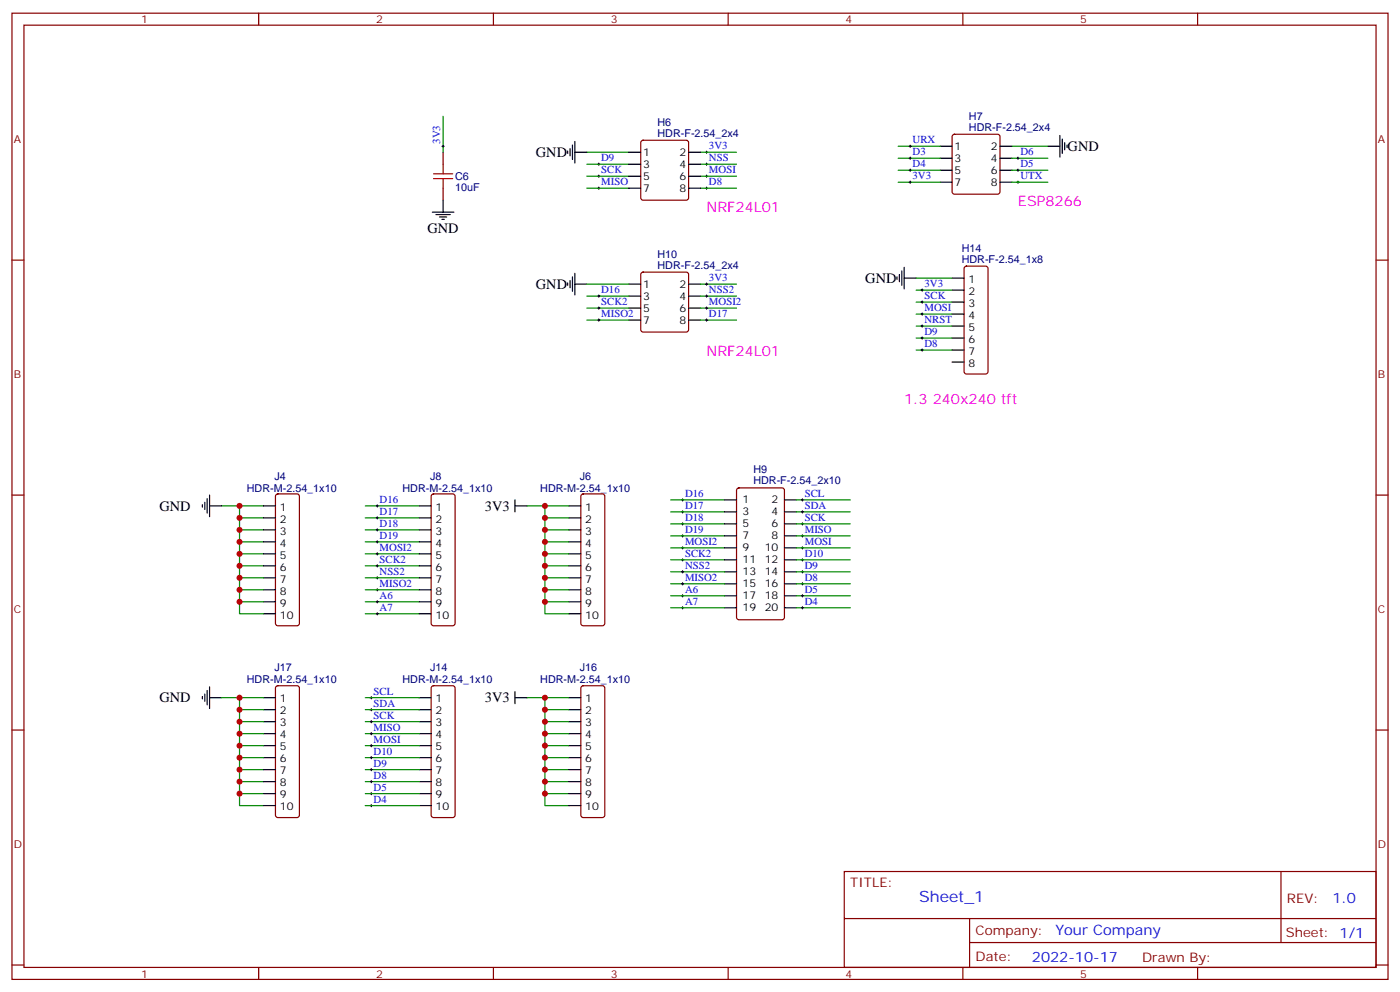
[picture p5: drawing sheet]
<svg xmlns="http://www.w3.org/2000/svg" width="412mm" height="292mm" viewBox="0 0 412 292" stroke-linecap="round" stroke-linejoin="round" font-family="sans-serif">
<g fill="none" stroke="#870000" stroke-width=".35">
<path d="M3.5 3.9h405.4v284.3h-405.4zM7.1 7.4h398.2v277.3h-398.2zM76.2 3.9v3.5M145.3 3.9v3.5M214.5 3.9v3.5M283.6 3.9v3.5M352.8 3.9v3.5M280.7 39.7l.5-.2h12.7l.5 .2 .2 .5v16.2l-.3 .5-.4 .3h-12.7l-.5-.3-.2-.5v-16.2zM130.5 44.8v3.5M130.5 55.4v3.5M189 41.5l.4-.2h12.7l.5 .2 .2 .5v16.2l-.2 .5-.5 .2h-12.7l-.5-.2-.2-.5v-16.2zM3.5 76.6h3.6"/>
<path d="M284.2 78.5l.5-.2h5.6l.5 .2 .2 .5v30.4l-.2 .5-.5 .2h-5.6l-.5-.3-.2-.4v-30.4zM405.3 76.6h3.6M189 80.3l.4-.2h12.7l.5 .2 .2 .5v16.2l-.2 .5-.5 .2h-12.7l-.5-.2-.2-.5v-16.2zM3.5 145.7h3.6M81.4 145.6l.4-.3h5.7l.5 .3 .2 .4v37.4l-.2 .5-.5 .2h-5.7l-.5-.2-.2-.5v-37.4zM127.2 145.6l.5-.3h5.6l.5 .3 .3 .4v37.4l-.3 .5-.5 .2h-5.6l-.5-.2-.2-.5v-37.4zM171.3 145.6l.5-.3h5.6l.5 .3 .3 .4v37.4l-.3 .5-.5 .2h-5.6l-.5-.2-.2-.5v-37.4zM217.2 143.8l.5-.2h12.7l.6 .4 .1 37.7-.5 .6-12.9 .1-.7-.5v-37.6zM405.3 145.7h3.6M3.5 214.8h3.6M81.4 202l.4-.2h5.7l.5 .2 .2 .5v37.4l-.2 .5-.5 .2h-5.7l-.5-.2-.2-.5v-37.4zM127.2 202l.5-.2h5.6l.5 .2 .3 .5v37.4l-.3 .5-.5 .2h-5.6l-.5-.2-.2-.5v-37.4z"/>
<path d="M171.3 202l.5-.2h5.6l.5 .2 .3 .5v37.4l-.3 .5-.5 .2h-5.6l-.5-.2-.2-.5v-37.4zM405.3 214.8h3.6M248.7 256.5h156.6v28.2h-156.6zM377.3 256.5v20.9M248.7 270.3h156.5M285.6 277.4h119.6M285.6 270.3v14.1M3.5 284h3.6M76.2 284.7v3.5M145.3 284.7v3.5M214.5 284.7v3.5M283.6 284.7v3.5"/>
<path d="M352.8 284.7v3.5M405.3 284h3.6"/>
</g>
<path d="M127.7 52.6h5.6M127.7 51.2h5.6M130.5 48.3v2.9M130.5 52.6v2.8" fill="none" stroke="#a10000" stroke-width=".35"/>
<g fill="none" stroke="#000" stroke-width=".35">
<path d="M312.2 39.9v6.3M130.5 58.9v3.5M167.2 44.4v.8M167.9 43.7v2.2M168.6 42.7v4.2M169.3 41.6v6.4M169.3 44.8h3.6M185.2 44.8h3.5M185.2 48.3h3.5M185.2 51.9h3.5M185.2 55.4h3.5M202.8 44.8h3.6"/>
<path d="M202.8 48.3h3.6M202.8 51.9h3.6M202.8 55.4h3.6M276.9 43h3.6M276.9 46.6h3.6M276.9 50.1h3.6M276.9 53.6h3.6M294.6 43h3.5M294.6 46.6h3.5M294.6 50.1h3.5M294.6 53.6h3.5M308.7 43h3.5"/>
<path d="M312.9 40.9v4.3M313.6 42v2.1M314.3 42.7v.7M127.4 62.4h6.3M128.4 63.1h4.2M129.5 63.9h2.1M130.2 64.6h.7M265.6 79.7v4.3M266.3 78.7v6.3M167.2 83.3v.7M167.9 82.5v2.2M168.6 81.5v4.2"/>
<path d="M169.3 83.6h3.6M169.3 80.4v6.4M185.2 83.6h3.5M185.2 87.1h3.5M185.2 90.7h3.5M185.2 94.2h3.5M202.8 83.6h3.6M202.8 87.1h3.6M202.8 90.7h3.6M202.8 94.2h3.6M264.2 81.5v.7M264.9 80.8v2.1"/>
<path d="M266.3 81.8h3.6M280.5 81.8h3.5M280.5 85.4h3.5M280.5 88.9h3.5M280.5 92.4h3.5M280.5 96h3.5M280.5 99.5h3.5M280.5 103h3.5M280.5 106.5h3.5M59.6 148.5v.7M60.3 147.8v2.1M61 146.8v4.2"/>
<path d="M61.7 148.9h3.6M61.7 145.7v6.3M77.6 148.9h3.5M77.6 152.4h3.5M77.6 155.9h3.5M77.6 159.5h3.5M123.5 148.9h3.5M123.5 152.4h3.5M123.5 155.9h3.5M123.5 159.5h3.5M151.7 148.9h3.5M151.7 147.1v3.5"/>
<path d="M167.6 148.9h3.5M167.6 152.4h3.5M167.6 155.9h3.5M167.6 159.5h3.5M213.4 147.1h3.6M213.4 150.6h3.6M213.4 154.2h3.6M213.4 157.7h3.6M231.1 147.1h3.5M231.1 150.6h3.5M231.1 154.2h3.5M231.1 157.7h3.5"/>
<path d="M77.6 163h3.5M77.6 166.5h3.5M77.6 170h3.5M77.6 173.6h3.5M77.6 177.1h3.5M123.5 163h3.5M123.5 166.5h3.5M123.5 170h3.5M123.5 173.6h3.5M123.5 177.1h3.5M167.6 163h3.5M167.6 166.5h3.5"/>
<path d="M167.6 170h3.5M167.6 173.6h3.5M167.6 177.1h3.5M213.4 161.2h3.6M213.4 164.7h3.6M213.4 168.3h3.6M213.4 171.8h3.6M213.4 175.3h3.6M213.4 178.9h3.6M231.1 161.2h3.5M231.1 164.7h3.5M231.1 168.3h3.5"/>
<path d="M231.1 171.8h3.5M231.1 175.3h3.5M231.1 178.9h3.5M77.6 180.6h3.5M123.5 180.6h3.5M167.6 180.6h3.5M59.6 205v.7M60.3 204.3v2.1M61 203.2v4.2M61.7 202.1v6.4M61.7 205.3h3.6M77.6 205.3h3.5"/>
<path d="M77.6 208.8h3.5M77.6 212.4h3.5M77.6 215.9h3.5M77.6 219.4h3.5M123.5 205.3h3.5M123.5 208.8h3.5M123.5 212.4h3.5M123.5 215.9h3.5M123.5 219.4h3.5M151.7 203.6v3.5M151.7 205.3h3.5M167.6 205.3h3.5"/>
<path d="M167.6 208.8h3.5M167.6 212.4h3.5M167.6 215.9h3.5M167.6 219.4h3.5M77.6 223h3.5M77.6 226.5h3.5M77.6 230h3.5M77.6 233.5h3.5M77.6 237.1h3.5M123.5 223h3.5M123.5 226.5h3.5M123.5 230h3.5"/>
<path d="M123.5 233.5h3.5M123.5 237.1h3.5M167.6 223h3.5M167.6 226.5h3.5M167.6 230h3.5M167.6 233.5h3.5M167.6 237.1h3.5"/>
</g>
<g fill="none" stroke="#008700" stroke-width=".35">
<path d="M130.5 34.2v10.6M172.9 55.4h12.3M172.9 51.9h12.3M172.9 48.3h12.3M172.9 44.8h12.3M206.4 55.4h10.6M206.4 51.9h10.6M206.4 48.3h10.6M206.4 44.8h10.6M264.6 43h12.3M264.6 46.6h12.3M264.6 50.1h12.3"/>
<path d="M264.6 53.6h12.3M298.1 43h10.6M298.1 46.6h10.6M298.1 50.1h10.6M298.1 53.6h10.6M172.9 83.6h12.3M172.9 87.1h12.3M172.9 90.7h12.3M172.9 94.2h12.3M206.4 83.6h10.6M206.4 87.1h10.6M206.4 90.7h10.6"/>
<path d="M206.4 94.2h10.6M269.9 81.8h10.6M269.9 85.4h10.6M269.9 88.9h10.6M269.9 92.4h10.6M269.9 96h10.6M269.9 99.5h10.6M269.9 103h10.6M65.3 148.9h12.3M70.6 148.9v17.6h7M70.6 152.4h7M70.6 155.9h7"/>
<path d="M70.6 159.5h7M107.6 148.9h15.9M107.6 152.4h15.9M107.6 155.9h15.9M107.6 159.5h15.9M155.2 148.9h12.4M160.5 148.9v17.6h7.1M160.5 152.4h7.1M160.5 155.9h7.1M160.5 159.5h7.1M197.6 147.1h15.8M197.6 150.6h15.8"/>
<path d="M197.6 154.2h15.8M197.6 157.7h15.8M234.6 147.1h15.9M234.6 150.6h15.9M234.6 154.2h15.9M234.6 157.7h15.9M70.6 166.5v14.1h7M70.6 163h7M70.6 177.1h7M70.6 170h7M70.6 173.6h7M107.6 163h15.9"/>
<path d="M107.6 177.1h15.9M107.6 170h15.9M107.6 173.6h15.9M107.6 166.5h15.9M160.5 166.5v14.1h7.1M160.5 163h7.1M160.5 177.1h7.1M160.5 170h7.1M160.5 173.6h7.1M197.6 161.2h15.8M197.6 164.7h15.8M197.6 171.8h15.8"/>
<path d="M197.6 168.3h15.8M197.6 178.9h15.8M197.6 175.3h15.8M234.6 161.2h15.9M234.6 164.7h15.9M234.6 171.8h15.9M234.6 168.3h15.9M234.6 178.9h15.9M234.6 175.3h15.9M107.6 180.6h15.9M65.3 205.3h12.3M70.6 205.3v17.7h7"/>
<path d="M70.6 208.8h7M70.6 212.4h7M70.6 215.9h7M70.6 219.4h7M107.6 205.3h15.9M107.6 208.8h15.9M107.6 212.4h15.9M107.6 215.9h15.9M107.6 219.4h15.9M155.2 205.3h12.4M160.5 205.3v17.7h7.1M160.5 208.8h7.1"/>
<path d="M160.5 212.4h7.1M160.5 215.9h7.1M160.5 219.4h7.1M70.6 223v14.1h7M70.6 226.5h7M70.6 230h7M70.6 233.5h7M107.6 226.5h15.9M107.6 230h15.9M107.6 233.5h15.9M107.6 237.1h15.9M107.6 223h15.9"/>
<path d="M160.5 223v14.1h7.1M160.5 226.5h7.1M160.5 230h7.1M160.5 233.5h7.1"/>
</g>
<g fill="none" stroke="#000" stroke-width=".29">
<path d="M130.2 43h.7M130.5 42.7v.7M176 55.4h.7M176 51.9h.7M176 48.3h.7M176.4 48v.7M176.4 51.5v.7M176.4 55v.7M207.8 55.4h.7M207.8 51.9h.7M207.8 48.3h.7M207.8 44.8h.7"/>
<path d="M208.1 44.4v.8M208.1 48v.7M208.1 51.5v.7M208.1 55v.7M267.8 43h.7M267.8 53.6h.7M267.8 46.6h.7M267.8 50.1h.7M268.1 42.7v.7M268.1 46.2v.7M268.1 49.7v.7M268.1 53.3v.7"/>
<path d="M299.5 53.6h.7M299.5 46.6h.7M299.5 50.1h.7M299.9 46.2v.7M299.9 49.7v.7M299.9 53.3v.7M176 87.1h.7M176 90.7h.7M176 94.2h.7M176.4 86.8v.7M176.4 90.3v.7M176.4 93.8v.7"/>
<path d="M207.8 83.6h.7M207.8 87.1h.7M207.8 90.7h.7M207.8 94.2h.7M208.1 83.3v.7M208.1 86.8v.7M208.1 90.3v.7M208.1 93.8v.7M271.3 85.4h.7M271.3 88.9h.7M271.3 92.4h.7M271.3 96h.7"/>
<path d="M271.3 99.5h.7M271.6 85v.7M271.6 88.5v.8M271.6 92.1v.7M271.6 95.6v.7M271.6 99.1v.7M271.3 103h.7M271.6 102.7v.7M110.8 148.9h.7M110.8 152.4h.7M110.8 155.9h.7M110.8 159.5h.7"/>
<path d="M111.1 148.5v.7M111.1 152v.8M111.1 155.6v.7M111.1 159.1v.7M200.7 157.7h.7M200.7 154.2h.7M200.7 150.6h.7M200.7 147.1h.7M201.1 146.8v.7M201.1 150.3v.7M201.1 153.8v.7M201.1 157.3v.7"/>
<path d="M236 157.7h.7M236 154.2h.7M236 150.6h.7M236 147.1h.7M236.4 146.8v.7M236.4 150.3v.7M236.4 153.8v.7M236.4 157.3v.7M110.8 177.1h.7M110.8 173.6h.7M110.8 170h.7M110.8 163h.7"/>
<path d="M110.8 166.5h.7M111.1 162.6v.7M111.1 166.2v.7M111.1 169.7v.7M111.1 173.2v.7M111.1 176.7v.7M200.7 164.7h.7M200.7 161.2h.7M200.7 168.3h.7M200.7 171.8h.7M200.7 178.9h.7M200.7 175.3h.7"/>
<path d="M201.1 160.9v.7M201.1 164.4v.7M201.1 167.9v.7M201.1 171.4v.8M201.1 175v.7M201.1 178.5v.7M236 164.7h.7M236 161.2h.7M236 168.3h.7M236 171.8h.7M236 178.9h.7M236 175.3h.7"/>
<path d="M236.4 160.9v.7M236.4 164.4v.7M236.4 167.9v.7M236.4 171.4v.8M236.4 175v.7M236.4 178.5v.7M110.8 180.6h.7M111.1 180.3v.7M109 212.4h.7M109 215.9h.7M109 219.4h.7M109 208.8h.7"/>
<path d="M109 205.3h.7M109.4 205v.7M109.4 208.5v.7M109.4 212v.7M109.4 215.5v.8M109.4 219.1v.7M109 226.5h.7M109 230h.7M109 237.1h.7M109 233.5h.7M109 223h.7M109.4 222.6v.7"/>
<path d="M109.4 226.1v.7M109.4 229.7v.7M109.4 233.2v.7M109.4 236.7v.7"/>
</g>
<g fill="#c00">
<circle cx="70.6" cy="148.9" r=".88"/>
<circle cx="70.6" cy="152.4" r=".88"/>
<circle cx="70.6" cy="155.9" r=".88"/>
<circle cx="70.6" cy="159.5" r=".88"/>
<circle cx="70.6" cy="163" r=".88"/>
<circle cx="160.5" cy="163" r=".88"/>
<circle cx="160.5" cy="159.5" r=".88"/>
<circle cx="160.5" cy="155.9" r=".88"/>
<circle cx="160.5" cy="152.4" r=".88"/>
<circle cx="160.5" cy="148.9" r=".88"/>
<circle cx="70.6" cy="166.5" r=".88"/>
<circle cx="70.6" cy="177.1" r=".88"/>
<circle cx="70.6" cy="173.6" r=".88"/>
<circle cx="70.6" cy="170" r=".88"/>
<circle cx="160.5" cy="166.5" r=".88"/>
<circle cx="160.5" cy="177.1" r=".88"/>
<circle cx="160.5" cy="173.6" r=".88"/>
<circle cx="160.5" cy="170" r=".88"/>
<circle cx="160.5" cy="226.5" r=".88"/>
<circle cx="160.5" cy="230" r=".88"/>
<circle cx="160.5" cy="233.5" r=".88"/>
<circle cx="160.5" cy="223" r=".88"/>
<circle cx="70.6" cy="226.5" r=".88"/>
<circle cx="70.6" cy="230" r=".88"/>
<circle cx="70.6" cy="233.5" r=".88"/>
<circle cx="70.6" cy="223" r=".88"/>
<circle cx="160.5" cy="205.3" r=".88"/>
<circle cx="160.5" cy="208.8" r=".88"/>
<circle cx="160.5" cy="212.4" r=".88"/>
<circle cx="160.5" cy="215.9" r=".88"/>
<circle cx="160.5" cy="219.4" r=".88"/>
<circle cx="70.6" cy="219.4" r=".88"/>
<circle cx="70.6" cy="215.9" r=".88"/>
<circle cx="70.6" cy="212.4" r=".88"/>
<circle cx="70.6" cy="208.8" r=".88"/>
<circle cx="70.6" cy="205.3" r=".88"/>
</g>
<text font-size="4.6" fill="#00f" x="270.8" y="265.5">Sheet_1</text>
<g font-size="4.2">
<text x="157.9" y="46.2">GND</text>
<text x="314.5" y="44.4">GND</text>
<text x="125.9" y="68.5">GND</text>
<text x="254.9" y="83.3">GND</text>
<text x="157.9" y="85">GND</text>
<text x="46.9" y="150.3">GND</text>
<text x="142.8" y="150.3">3V3</text>
<text x="46.9" y="206.7">GND</text>
<text x="142.8" y="206.7">3V3</text>
</g>
<g font-size="4.2" fill="#f0f">
<text x="208.1" y="62.4">NRF24L01</text>
<text x="299.9" y="60.7">ESP8266</text>
<text x="208.1" y="104.8">NRF24L01</text>
<text x="266.3" y="118.9">1.3 240x240 tft</text>
</g>
<g font-size="4.2" fill="#00f">
<text x="392.5" y="265.7">1.0</text>
<text x="310.9" y="275.3">Your Company</text>
<text x="304" y="283.1">2022-10-17</text>
</g>
<g font-size="3.9" fill="#800">
<text x="250.5" y="261.1">TITLE:</text>
<text x="379.1" y="265.7">REV:</text>
<text x="287.4" y="275.3">Company:</text>
<text x="378.7" y="275.9">Sheet: 1/1</text>
<text x="287.4" y="282.9">Date:</text>
<text x="336.4" y="283">Drawn By:</text>
</g>
<g font-size="3.2" fill="#800">
<text x="41.6" y="6.9">1</text>
<text x="110.8" y="6.9">2</text>
<text x="179.9" y="6.9">3</text>
<text x="249.1" y="6.9">4</text>
<text x="318.2" y="6.9">5</text>
<text x="4.1" y="42">A</text>
<text x="405.9" y="42">A</text>
<text x="4.1" y="111.1">B</text>
<text x="405.9" y="111.1">B</text>
<text x="4.1" y="180.3">C</text>
<text x="405.9" y="180.3">C</text>
<text x="4.1" y="249.4">D</text>
<text x="405.9" y="249.4">D</text>
<text x="41.6" y="287.7">1</text>
<text x="110.8" y="287.7">2</text>
<text x="179.9" y="287.7">3</text>
<text x="249.1" y="287.7">4</text>
<text x="318.2" y="287.7">5</text>
</g>
<g font-size="3.2" fill="#000080">
<text x="285.4" y="35.3">H7</text>
<text x="193.7" y="40.2">HDR-F-2.54_2x4</text>
<text x="193.7" y="37">H6</text>
<text x="285.4" y="38.5">HDR-F-2.54_2x4</text>
<text x="134.1" y="53">C6</text>
<text x="134.1" y="56.2">10uF</text>
<text x="193.7" y="75.8">H10</text>
<text x="283.3" y="77.3">HDR-F-2.54_1x8</text>
<text x="283.3" y="74.1">H14</text>
<text x="193.7" y="79">HDR-F-2.54_2x4</text>
<text x="80.8" y="141.1">J4</text>
<text x="126.7" y="141.1">J8</text>
<text x="170.8" y="141.1">J6</text>
<text x="221.9" y="139.3">H9</text>
<text x="221.9" y="142.5">HDR-F-2.54_2x10</text>
<text x="72.7" y="144.6">HDR-M-2.54_1x10</text>
<text x="118.6" y="144.6">HDR-M-2.54_1x10</text>
<text x="159.1" y="144.6">HDR-M-2.54_1x10</text>
<text x="80.8" y="197.6">J17</text>
<text x="126.7" y="197.6">J14</text>
<text x="170.8" y="197.6">J16</text>
<text x="72.7" y="201.1">HDR-M-2.54_1x10</text>
<text x="118.6" y="201.1">HDR-M-2.54_1x10</text>
<text x="159.1" y="201.1">HDR-M-2.54_1x10</text>
</g>
<g font-size="3.2" fill="#00f">
<text x="129.6" y="42.3" transform="rotate(-90 129.6 42.3)">3V3</text>
<text x="177.1" y="47.5">D9</text>
<text x="208.8" y="47.5">NSS</text>
<text x="208.8" y="43.9">3V3</text>
<text x="268.8" y="45.7">D3</text>
<text x="268.8" y="42.2">URX</text>
<text x="300.6" y="45.7">D6</text>
<text x="177.1" y="51">SCK</text>
<text x="208.8" y="51">MOSI</text>
<text x="268.8" y="49.2">D4</text>
<text x="268.8" y="52.7">3V3</text>
<text x="300.6" y="52.7">UTX</text>
<text x="300.6" y="49.2">D5</text>
<text x="177.1" y="54.5">MISO</text>
<text x="208.8" y="54.5">D8</text>
<text x="208.8" y="82.7">3V3</text>
<text x="177.1" y="86.3">D16</text>
<text x="177.1" y="89.8">SCK2</text>
<text x="208.8" y="86.3">NSS2</text>
<text x="208.8" y="89.8">MOSI2</text>
<text x="272.3" y="84.5">3V3</text>
<text x="272.3" y="88">SCK</text>
<text x="177.1" y="93.3">MISO2</text>
<text x="208.8" y="93.3">D17</text>
<text x="272.3" y="91.6">MOSI</text>
<text x="272.3" y="95.1">NRST</text>
<text x="272.3" y="98.6">D9</text>
<text x="272.3" y="102.1">D8</text>
<text x="111.8" y="148">D16</text>
<text x="201.8" y="149.8">D17</text>
<text x="201.8" y="146.2">D16</text>
<text x="237.1" y="146.2">SCL</text>
<text x="237.1" y="149.8">SDA</text>
<text x="111.8" y="151.5">D17</text>
<text x="111.8" y="155">D18</text>
<text x="201.8" y="153.3">D18</text>
<text x="237.1" y="153.3">SCK</text>
<text x="111.8" y="158.6">D19</text>
<text x="201.8" y="160.3">MOSI2</text>
<text x="201.8" y="156.8">D19</text>
<text x="237.1" y="160.3">MOSI</text>
<text x="237.1" y="156.8">MISO</text>
<text x="111.8" y="162.1">MOSI2</text>
<text x="111.8" y="165.6">SCK2</text>
<text x="201.8" y="163.9">SCK2</text>
<text x="201.8" y="167.4">NSS2</text>
<text x="237.1" y="163.9">D10</text>
<text x="237.1" y="167.4">D9</text>
<text x="111.8" y="172.7">MISO2</text>
<text x="111.8" y="169.2">NSS2</text>
<text x="201.8" y="170.9">MISO2</text>
<text x="237.1" y="170.9">D8</text>
<text x="111.8" y="176.2">A6</text>
<text x="111.8" y="179.7">A7</text>
<text x="201.8" y="178">A7</text>
<text x="201.8" y="174.4">A6</text>
<text x="237.1" y="174.4">D5</text>
<text x="237.1" y="178">D4</text>
<text x="110.1" y="208">SDA</text>
<text x="110.1" y="204.4">SCL</text>
<text x="110.1" y="211.5">SCK</text>
<text x="110.1" y="215">MISO</text>
<text x="110.1" y="218.5">MOSI</text>
<text x="110.1" y="225.6">D9</text>
<text x="110.1" y="222.1">D10</text>
<text x="110.1" y="229.1">D8</text>
<text x="110.1" y="232.7">D5</text>
<text x="110.1" y="236.2">D4</text>
</g>
<g font-size="3.2">
<text x="189.4" y="45.9">1</text>
<text x="200.1" y="45.9">2</text>
<text x="281.2" y="44.1">1</text>
<text x="281.2" y="47.6">3</text>
<text x="291.8" y="44.1">2</text>
<text x="291.8" y="47.6">4</text>
<text x="189.4" y="49.4">3</text>
<text x="189.4" y="52.9">5</text>
<text x="200.1" y="49.4">4</text>
<text x="200.1" y="52.9">6</text>
<text x="281.2" y="51.2">5</text>
<text x="291.8" y="51.2">6</text>
<text x="189.4" y="56.4">7</text>
<text x="200.1" y="56.4">8</text>
<text x="281.2" y="54.7">7</text>
<text x="291.8" y="54.7">8</text>
<text x="285.3" y="83.3">1</text>
<text x="189.4" y="84.7">1</text>
<text x="189.4" y="88.2">3</text>
<text x="200.1" y="84.7">2</text>
<text x="200.1" y="88.2">4</text>
<text x="285.3" y="86.8">2</text>
<text x="189.4" y="91.7">5</text>
<text x="189.4" y="95.2">7</text>
<text x="200.1" y="91.7">6</text>
<text x="200.1" y="95.2">8</text>
<text x="285.3" y="90.3">3</text>
<text x="285.3" y="93.8">4</text>
<text x="285.3" y="97.4">5</text>
<text x="285.3" y="100.9">6</text>
<text x="285.3" y="104.4">7</text>
<text x="285.3" y="107.9">8</text>
<text x="218.7" y="148.2">1</text>
<text x="227.3" y="148.2">2</text>
<text x="82.4" y="150.3">1</text>
<text x="82.4" y="153.8">2</text>
<text x="128.3" y="150.3">1</text>
<text x="128.3" y="153.8">2</text>
<text x="172.4" y="150.3">1</text>
<text x="172.4" y="153.8">2</text>
<text x="218.7" y="151.7">3</text>
<text x="218.7" y="155.2">5</text>
<text x="227.3" y="151.7">4</text>
<text x="227.3" y="155.2">6</text>
<text x="82.4" y="157.3">3</text>
<text x="82.4" y="160.9">4</text>
<text x="128.3" y="157.3">3</text>
<text x="128.3" y="160.9">4</text>
<text x="172.4" y="157.3">3</text>
<text x="172.4" y="160.9">4</text>
<text x="218.7" y="158.8">7</text>
<text x="227.3" y="158.8">8</text>
<text x="82.4" y="164.4">5</text>
<text x="82.4" y="167.9">6</text>
<text x="128.3" y="164.4">5</text>
<text x="128.3" y="167.9">6</text>
<text x="172.4" y="164.4">5</text>
<text x="172.4" y="167.9">6</text>
<text x="218.7" y="162.3">9</text>
<text x="218.7" y="165.8">11</text>
<text x="225.3" y="162.3">10</text>
<text x="225.3" y="165.8">12</text>
<text x="82.4" y="171.4">7</text>
<text x="128.3" y="171.4">7</text>
<text x="172.4" y="171.4">7</text>
<text x="218.7" y="169.3">13</text>
<text x="218.7" y="172.9">15</text>
<text x="225.3" y="169.3">14</text>
<text x="225.3" y="172.9">16</text>
<text x="82.4" y="175">8</text>
<text x="82.4" y="178.5">9</text>
<text x="128.3" y="175">8</text>
<text x="128.3" y="178.5">9</text>
<text x="172.4" y="175">8</text>
<text x="172.4" y="178.5">9</text>
<text x="218.7" y="176.4">17</text>
<text x="218.7" y="179.9">19</text>
<text x="225.3" y="176.4">18</text>
<text x="225.3" y="179.9">20</text>
<text x="82.4" y="182">10</text>
<text x="128.3" y="182">10</text>
<text x="172.4" y="182">10</text>
<text x="82.4" y="206.7">1</text>
<text x="128.3" y="206.7">1</text>
<text x="172.4" y="206.7">1</text>
<text x="82.4" y="210.3">2</text>
<text x="82.4" y="213.8">3</text>
<text x="128.3" y="210.3">2</text>
<text x="128.3" y="213.8">3</text>
<text x="172.4" y="210.3">2</text>
<text x="172.4" y="213.8">3</text>
<text x="82.4" y="217.3">4</text>
<text x="82.4" y="220.8">5</text>
<text x="128.3" y="217.3">4</text>
<text x="128.3" y="220.8">5</text>
<text x="172.4" y="217.3">4</text>
<text x="172.4" y="220.8">5</text>
<text x="82.4" y="224.4">6</text>
<text x="82.4" y="227.9">7</text>
<text x="128.3" y="224.4">6</text>
<text x="128.3" y="227.9">7</text>
<text x="172.4" y="224.4">6</text>
<text x="172.4" y="227.9">7</text>
<text x="82.4" y="231.4">8</text>
<text x="128.3" y="231.4">8</text>
<text x="172.4" y="231.4">8</text>
<text x="82.4" y="234.9">9</text>
<text x="82.4" y="238.5">10</text>
<text x="128.3" y="234.9">9</text>
<text x="128.3" y="238.5">10</text>
<text x="172.4" y="234.9">9</text>
<text x="172.4" y="238.5">10</text>
</g>
</svg>
